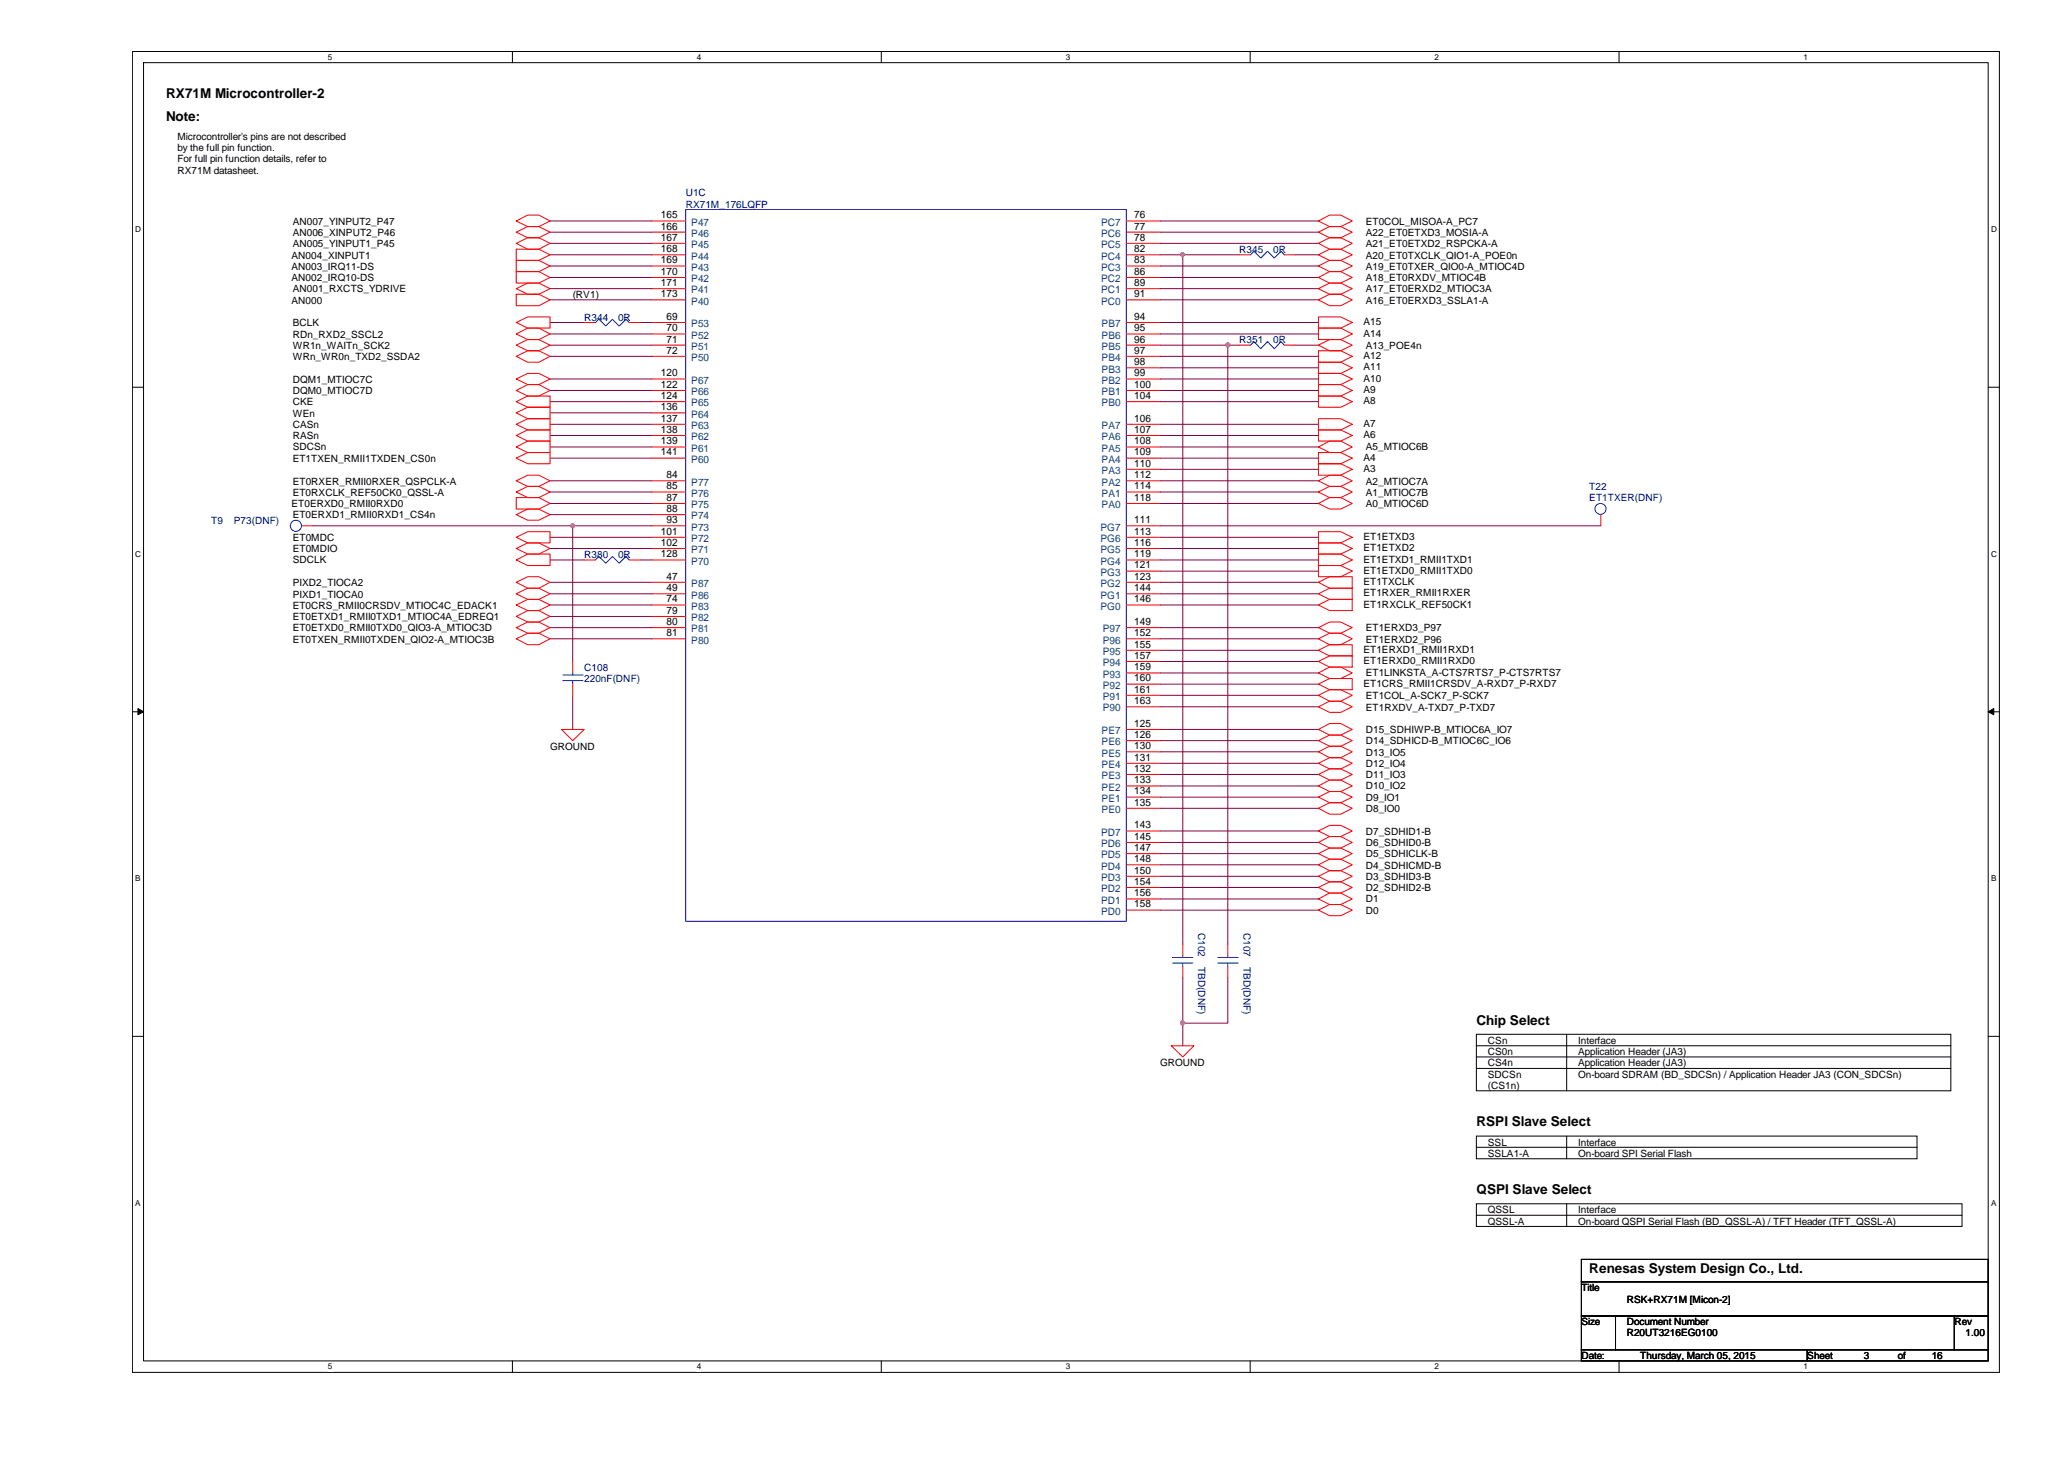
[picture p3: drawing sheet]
<svg xmlns="http://www.w3.org/2000/svg" width="297mm" height="210mm" viewBox="0 0 297 210" stroke-linecap="round" stroke-linejoin="round" font-family="sans-serif">
<path d="M19 7.4h268.7v190h-268.6zM20.7 9h265.4v186.8h-265.4z" fill="none" stroke="#000" stroke-width=".14"/>
<g fill="#fff">
<path d="M47.2 7.6h.6v1.3h-.6z"/>
<path d="M47.2 196h.6v1.3h-.6z"/>
</g>
<path d="M73.7 7.4v1.6M73.7 195.8v1.6" fill="none" stroke="#000" stroke-width=".14"/>
<g fill="#fff">
<path d="M100.3 7.6h.6v1.3h-.6z"/>
<path d="M100.3 196h.6v1.3h-.6z"/>
</g>
<path d="M126.8 7.4v1.6M126.8 195.8v1.6" fill="none" stroke="#000" stroke-width=".14"/>
<g fill="#fff">
<path d="M153.4 7.6h.6v1.3h-.6z"/>
<path d="M153.4 196h.6v1.3h-.6z"/>
</g>
<path d="M179.9 7.4v1.6M179.9 195.8v1.6" fill="none" stroke="#000" stroke-width=".14"/>
<g fill="#fff">
<path d="M206.5 7.6h.6v1.3h-.6z"/>
<path d="M206.5 196h.6v1.3h-.6z"/>
</g>
<path d="M233 7.4v1.6M233 195.8v1.6" fill="none" stroke="#000" stroke-width=".14"/>
<g fill="#fff">
<path d="M259.5 7.6h.6v1.3h-.6z"/>
<path d="M259.5 196h.6v1.3h-.6z"/>
<path d="M19.5 32.3h.8v1.4h-.8z"/>
<path d="M286.6 32.3h.8v1.4h-.8z"/>
<path d="M19.5 79h.8v1.3h-.8z"/>
<path d="M286.6 79h.8v1.3h-.8z"/>
</g>
<path d="M19.1 55.7h1.6M286.1 55.7h1.6" fill="none" stroke="#000" stroke-width=".14"/>
<g fill="#fff">
<path d="M19.5 125.7h.7v1.3h-.7z"/>
<path d="M286.6 125.7h.7v1.3h-.7z"/>
</g>
<path d="M19.1 102.4h1.6M286.1 102.4h1.6" fill="none" stroke="#000" stroke-width=".14"/>
<path d="M19.9 101.9l.8 .5-.8 .4zM286.1 102.4l.8-.5v.9z" fill="#000" stroke="#000" stroke-width=".14"/>
<g fill="#fff">
<path d="M19.5 172.4h.7v1.3h-.7z"/>
<path d="M286.6 172.4h.7v1.3h-.7z"/>
</g>
<g fill="none" stroke="#000" stroke-width=".14">
<path d="M19.1 149.1h1.6M212.5 148.8h68.3v8.1h-68.3zM212.5 152.1h68.3M212.5 153.7h68.3M212.5 150.5h68.3M225.5 148.8v8.1M286.1 149.1h1.6M212.5 163.4h63.4v3.3h-63.4zM212.5 165.1h63.4M212.5 174.8h69.9M212.5 173.2h69.9v3.2h-69.9zM225.5 163.4v3.3"/>
<path d="M225.5 173.2v3.2M227.6 181.2h58.5v3.2h-58.5zM227.6 184.4h58.5v4.9h-58.5zM227.6 189.3h4.9v4.9h-4.9zM227.6 194.2h32.5v1.6h-32.5zM232.5 189.3h48.8v4.9h-48.8zM260.1 194.2h26v1.6h-26zM281.3 189.3h4.8v4.9h-4.8z"/>
</g>
<g fill="none" stroke="#800040" stroke-width=".14">
<path d="M79.2 38.3h14.6M79.2 31.8h14.6M79.2 35h14.6M79.2 36.7h14.6M79.2 39.9h14.6M79.2 33.4h14.6M167 31.8h22.7M167 33.4h22.7M167 35h22.7M167 38.3h22.7M167 39.9h22.7M167 36.7h3.2"/>
<path d="M170.2 36.7v99.1M170.2 36.7h8.2M186.5 36.7h3.2M79.2 41.5h14.6M79.2 46.4h4.9M79.2 48h14.6M79.2 56.2h14.6M79.2 59.4h14.6M79.2 43.1h14.6M79.2 49.7h14.6M79.2 51.3h14.6M79.2 54.5h14.6"/>
<path d="M79.2 57.8h14.6M92.2 46.4h1.6M167 41.5h22.7M167 43.1h22.7M167 46.4h22.7M167 48h22.7M167 51.3h22.7M167 52.9h22.7M167 54.5h22.7M167 56.2h22.7M167 57.8h22.7M167 49.7h9.7"/>
<path d="M176.7 49.7v86.1M176.7 49.7h1.7M186.5 49.7h3.2M45 75.6h37.4v19.6M79.2 62.7h14.6M79.2 65.9h14.6M79.2 70.8h14.6M79.2 74h14.6M79.2 78.9h14.6M79.2 61h14.6M79.2 64.3h14.6M79.2 69.2h14.6"/>
<path d="M79.2 72.4h14.6M79.2 77.3h14.6M82.4 75.6h11.4M167 61h22.7M167 62.7h22.7M167 64.3h22.7M167 65.9h22.7M167 67.5h22.7M167 69.2h22.7M167 70.8h22.7M167 72.4h22.7M167 75.6h63.4"/>
<path d="M167 77.3h22.7M167 78.9h22.7M79.2 80.6h4.9M79.2 85.4h14.6M79.2 88.7h14.6M79.2 91.9h14.6M79.2 83.8h14.6M79.2 87h14.6M79.2 90.3h14.6M92.2 80.6h1.6M167 80.6h22.7M167 82.2h22.7"/>
<path d="M167 83.8h22.7M167 85.4h22.7M167 87h22.7M167 90.3h22.7M167 91.9h22.7M167 93.6h22.7M167 95.2h22.7M167 96.8h22.7M167 98.4h22.7M82.4 100v4.9M167 100h22.7M167 101.7h22.7"/>
<path d="M167 106.6h22.7M167 104.9h22.7M167 108.2h22.7M167 109.8h22.7M167 111.4h22.7M167 113.1h22.7M167 114.7h22.7M167 116.3h22.7M167 119.5h22.7M167 121.2h22.7M167 122.8h22.7M167 124.4h22.7"/>
<path d="M167 126.1h22.7M167 127.7h22.7M167 129.3h22.7M167 130.9h22.7M170.2 140.7v6.5M170.2 147.2v3.3M176.7 140.7v6.5h-6.5"/>
</g>
<g fill="#f0f" stroke="#f0f" stroke-width=".14">
<circle cx="82.4" cy="75.6" r=".3"/>
<circle cx="170.2" cy="36.6" r=".3"/>
<circle cx="176.7" cy="49.6" r=".31"/>
<circle cx="170.2" cy="147.2" r=".31"/>
</g>
<g fill="none" stroke="#f00" stroke-width=".14">
<path d="M74.3 37.5h3.3l1.6 .8-1.6 .8h-3.3zM74.3 39.1h3.3l1.6 .8-1.6 .8h-3.3zM74.3 35l1.6-.8h1.7l1.6 .8-1.6 .9h-1.7zM74.3 33.4l1.6-.8h1.7l1.6 .8-1.6 .8h-1.7zM74.3 31.8l1.6-.9h1.7l1.6 .9-1.6 .8h-1.7zM74.3 35.9h3.3l1.6 .8-1.6 .8h-3.3zM93.8 31.8h4.9M93.8 33.4h4.9M93.8 35h4.9M93.8 36.7h4.9M93.8 38.3h4.9M93.8 39.9h4.9"/>
<path d="M162.1 31.8h4.9M162.1 33.4h4.9M162.1 35h4.9M162.1 36.7h4.9M162.1 38.3h4.9M162.1 39.9h4.9M178.4 36.7h1.6M184.8 36.7h1.7M189.7 36.7l1.6-.8h1.7l1.6 .8-1.6 .8h-1.7zM189.7 38.3l1.6-.8h1.7l1.6 .8-1.6 .8h-1.7zM189.7 39.9l1.6-.8h1.7l1.6 .8-1.6 .8h-1.7zM189.7 31.8l1.6-.9h1.7l1.6 .9-1.6 .8h-1.7z"/>
<path d="M189.7 33.4l1.6-.8h1.7l1.6 .8-1.6 .8h-1.7zM189.7 35l1.6-.8h1.7l1.6 .8-1.6 .9h-1.7zM74.3 42.3h3.3l1.6 .8-1.6 .9h-3.3zM74.3 46.4l1.6-.8h3.3v1.6h-3.3zM74.3 48l1.6-.8h1.7l1.6 .8-1.6 .9h-1.7zM74.3 49.7l1.6-.8h1.7l1.6 .8-1.6 .8h-1.7zM74.3 54.5l1.6-.8h1.7l1.6 .8-1.6 .8h-1.7zM74.3 56.2l1.6-.9h1.7l1.6 .9-1.6 .8h-1.7zM74.3 57.8l1.6-.8h3.3v1.6h-3.3zM74.3 59.4l1.6-.8h3.3v1.6h-3.3zM74.3 41.5l1.6-.8h1.7l1.6 .8-1.6 .8h-1.7zM74.3 51.3l1.6-.8h1.7l1.6 .8-1.6 .8h-1.7z"/>
<path d="M84.1 46.4h1.6M90.6 46.4h1.6M93.8 46.4h4.9M93.8 48h4.9M93.8 49.7h4.9M93.8 51.3h4.9M93.8 54.5h4.9M93.8 56.2h4.9M93.8 57.8h4.9M93.8 59.4h4.9M93.8 41.5h4.9M93.8 43.1h4.9"/>
<path d="M162.1 41.5h4.9M162.1 43.1h4.9M162.1 46.4h4.9M162.1 48h4.9M162.1 49.7h4.9M162.1 51.3h4.9M162.1 52.9h4.9M162.1 54.5h4.9M162.1 56.2h4.9M162.1 57.8h4.9M178.4 49.7h1.6M184.8 49.7h1.7"/>
<path d="M189.7 45.6h3.3l1.6 .8-1.6 .8h-3.3zM189.7 47.2h3.3l1.6 .8-1.6 .9h-3.3zM189.7 50.5h3.3l1.6 .8-1.6 .8h-3.3zM189.7 52.1h3.3l1.6 .8-1.6 .8h-3.3zM189.7 53.7h3.3l1.6 .8-1.6 .8h-3.3zM189.7 55.3h3.3l1.6 .9-1.6 .8h-3.3zM189.7 57h3.3l1.6 .8-1.6 .8h-3.3zM189.7 49.7l1.6-.8h1.7l1.6 .8-1.6 .8h-1.7zM189.7 41.5l1.6-.8h1.7l1.6 .8-1.6 .8h-1.7zM189.7 43.1l1.6-.8h1.7l1.6 .8-1.6 .9h-1.7zM43.4 75.6h1.6M74.3 61l1.6-.8h3.3v1.6h-3.3z"/>
<path d="M74.3 62.7l1.6-.9h3.3v1.7h-3.3zM74.3 64.3l1.6-.8h3.3v1.6h-3.3zM74.3 65.9l1.6-.8h3.3v1.6h-3.3zM74.3 69.2l1.6-.8h1.7l1.6 .8-1.6 .8h-1.7zM74.3 70.8l1.6-.8h1.7l1.6 .8-1.6 .8h-1.7zM74.3 71.6h3.3l1.6 .8-1.6 .8h-3.3zM74.3 74l1.6-.8h1.7l1.6 .8-1.6 .8h-1.7zM74.3 77.3l1.6-.8h3.3v1.6h-3.3zM74.3 78.9l1.6-.8h1.7l1.6 .8-1.6 .8h-1.7zM93.8 69.2h4.9M93.8 70.8h4.9M93.8 72.4h4.9"/>
<path d="M93.8 74h4.9M93.8 75.6h4.9M93.8 77.3h4.9M93.8 78.9h4.9M93.8 61h4.9M93.8 62.7h4.9M93.8 64.3h4.9M93.8 65.9h4.9M162.1 61h4.9M162.1 62.7h4.9M162.1 64.3h4.9M162.1 65.9h4.9"/>
<path d="M162.1 67.5h4.9M162.1 75.6h4.9M162.1 69.2h4.9M162.1 77.3h4.9M162.1 70.8h4.9M162.1 78.9h4.9M162.1 72.4h4.9M189.7 60.2h3.3l1.6 .8-1.6 .8h-3.3zM189.7 61.8h3.3l1.6 .9-1.6 .8h-3.3zM189.7 65.1h3.3l1.6 .8-1.6 .8h-3.3zM189.7 66.7h3.3l1.6 .8-1.6 .9h-3.3zM189.7 76.5h3.3l1.6 .8-1.6 .8h-3.3z"/>
<path d="M189.7 78.1h3.3l1.6 .8-1.6 .8h-3.3zM189.7 79.7h3.3l1.6 .9-1.6 .8h-3.3zM189.7 64.3l1.6-.8h1.7l1.6 .8-1.6 .8h-1.7zM189.7 69.2l1.6-.8h1.7l1.6 .8-1.6 .8h-1.7zM189.7 70.8l1.6-.8h1.7l1.6 .8-1.6 .8h-1.7zM189.7 72.4l1.6-.8h1.7l1.6 .8-1.6 .8h-1.7zM230.4 74v1.6M74.3 80.6l1.6-.9h3.3v1.7h-3.3zM74.3 83.8l1.6-.8h1.7l1.6 .8-1.6 .8h-1.7zM74.3 85.4l1.6-.8h1.7l1.6 .8-1.6 .8h-1.7zM74.3 87l1.6-.8h1.7l1.6 .8-1.6 .8h-1.7zM74.3 88.7l1.6-.9h1.7l1.6 .9-1.6 .8h-1.7z"/>
<path d="M74.3 90.3l1.6-.8h1.7l1.6 .8-1.6 .8h-1.7zM74.3 91.9l1.6-.8h1.7l1.6 .8-1.6 .9h-1.7zM82.4 95.2v1.6M82.4 98.4v1.6M84.1 80.6h1.6M90.6 80.6h1.6M93.8 83.8h4.9M93.8 85.4h4.9M93.8 87h4.9M93.8 88.7h4.9M93.8 90.3h4.9M93.8 91.9h4.9"/>
<path d="M93.8 80.6h4.9M162.1 80.6h4.9M162.1 82.2h4.9M162.1 83.8h4.9M162.1 85.4h4.9M162.1 87h4.9M162.1 90.3h4.9M162.1 91.9h4.9M162.1 93.6h4.9M162.1 95.2h4.9M162.1 96.8h4.9M162.1 98.4h4.9"/>
<path d="M189.7 93.6l1.6-.8h3.3v1.6h-3.3zM189.7 95.2l1.6-.8h3.3v1.6h-3.3zM189.7 98.4l1.6-.8h3.3v1.6h-3.3zM189.7 81.4h3.3l1.6 .8-1.6 .8h-3.3zM189.7 83.8l1.6-.8h3.3v1.6h-3.3zM189.7 85.4l1.6-.8h3.3v1.6h-3.3zM189.7 87l1.6-.8h3.3v1.6h-3.3zM189.7 90.3l1.6-.8h1.7l1.6 .8-1.6 .8h-1.7zM189.7 91.9l1.6-.8h1.7l1.6 .8-1.6 .9h-1.7zM189.7 96.8l1.6-.8h1.7l1.6 .8-1.6 .8h-1.7zM80.8 104.9h3.3l-1.7 1.7zM162.1 104.9h4.9"/>
<path d="M162.1 106.6h4.9M162.1 108.2h4.9M162.1 109.8h4.9M162.1 111.4h4.9M162.1 113.1h4.9M162.1 114.7h4.9M162.1 116.3h4.9M162.1 119.5h4.9M162.1 100h4.9M162.1 101.7h4.9M189.7 100l1.6-.8h1.7l1.6 .8-1.6 .9h-1.7zM189.7 101.7l1.6-.8h1.7l1.6 .8-1.6 .8h-1.7z"/>
<path d="M189.7 104.9l1.6-.8h1.7l1.6 .8-1.6 .8h-1.7zM189.7 106.6l1.6-.9h1.7l1.6 .9-1.6 .8h-1.7zM189.7 108.2l1.6-.8h1.7l1.6 .8-1.6 .8h-1.7zM189.7 109.8l1.6-.8h1.7l1.6 .8-1.6 .8h-1.7zM189.7 111.4l1.6-.8h1.7l1.6 .8-1.6 .8h-1.7zM189.7 113.1l1.6-.9h1.7l1.6 .9-1.6 .8h-1.7zM189.7 114.7l1.6-.8h1.7l1.6 .8-1.6 .8h-1.7zM189.7 116.3l1.6-.8h1.7l1.6 .8-1.6 .8h-1.7zM189.7 119.5l1.6-.8h1.7l1.6 .8-1.6 .9h-1.7zM162.1 121.2h4.9M162.1 122.8h4.9M162.1 124.4h4.9"/>
<path d="M162.1 126.1h4.9M162.1 127.7h4.9M162.1 129.3h4.9M162.1 130.9h4.9M170.2 135.8v1.7M170.2 139.1v1.6M176.7 135.8v1.7M176.7 139.1v1.6M189.7 121.2l1.6-.8h1.7l1.6 .8-1.6 .8h-1.7zM189.7 122.8l1.6-.8h1.7l1.6 .8-1.6 .8h-1.7zM189.7 124.4l1.6-.8h1.7l1.6 .8-1.6 .9h-1.7zM189.7 126.1l1.6-.8h1.7l1.6 .8-1.6 .8h-1.7z"/>
<path d="M189.7 127.7l1.6-.8h1.7l1.6 .8-1.6 .8h-1.7zM189.7 129.3l1.6-.8h1.7l1.6 .8-1.6 .8h-1.7zM189.7 130.9l1.6-.8h1.7l1.6 .8-1.6 .8h-1.7zM168.6 150.5h3.2l-1.6 1.6z"/>
</g>
<g fill="none" stroke="#00f" stroke-width=".14">
<path d="M98.7 30.1h63.4v102.4h-63.4zM180 36.7l.5-.5 .9 .9 1-.9 1 .9 1-.9 .4 .5M85.7 46.4l.5-.5 1 1 .9-1 1 1 1-1 .5 .5M180 49.7l.5-.6 .9 1.1 1-1.1 1 1.1 1-1.1 .4 .6M81 97.9h2.9M81 97.1h2.9M82.4 96.8v.3M82.4 97.9v.5M85.7 80.6l.5-.5 1 .9 .9-.9 1 .9 1-.9 .5 .5M168.7 138.6h3M168.7 137.8h3M170.2 137.5v.3"/>
<path d="M170.2 138.6v.5M175.3 138.6h2.9M175.3 137.8h2.9M176.7 137.5v.3M176.7 138.6v.5"/>
<circle cx="42.6" cy="75.6" r=".81"/>
<circle cx="230.3" cy="73.2" r=".8"/>
</g>
<g font-size="1.9">
<text x="23.9" y="14.1">RX71M Microcontroller-2</text>
<text x="23.9" y="17.4">Note:</text>
<text x="212.5" y="147.4">Chip Select</text>
<text x="212.5" y="162">RSPI Slave Select</text>
<text x="212.5" y="171.8">QSPI Slave Select</text>
<text x="228.7" y="183.1">Renesas System Design Co., Ltd.</text>
</g>
<g font-size="1.5">
<text x="95.1" y="31.4">165</text>
<text x="95.1" y="33">166</text>
<text x="95.1" y="34.6">167</text>
<text x="163.2" y="31.4">76</text>
<text x="163.2" y="33">77</text>
<text x="163.2" y="34.6">78</text>
<text x="95.1" y="36.3">168</text>
<text x="95.1" y="37.9">169</text>
<text x="95.1" y="39.5">170</text>
<text x="95.1" y="41.1">171</text>
<text x="163.2" y="36.3">82</text>
<text x="163.2" y="37.9">83</text>
<text x="163.2" y="39.5">86</text>
<text x="163.2" y="41.1">89</text>
<text x="95.1" y="42.8">173</text>
<text x="95.9" y="46">69</text>
<text x="95.9" y="47.7">70</text>
<text x="163.2" y="46">94</text>
<text x="163.2" y="47.7">95</text>
<text x="163.2" y="42.8">91</text>
<text x="95.9" y="49.3">71</text>
<text x="95.9" y="50.9">72</text>
<text x="163.2" y="49.3">96</text>
<text x="163.2" y="50.9">97</text>
<text x="163.2" y="52.5">98</text>
<text x="95.1" y="54.1">120</text>
<text x="95.1" y="55.8">122</text>
<text x="95.1" y="57.4">124</text>
<text x="95.1" y="59">136</text>
<text x="163.2" y="54.1">99</text>
<text x="163.2" y="55.8">100</text>
<text x="163.2" y="57.4">104</text>
<text x="95.1" y="60.7">137</text>
<text x="95.1" y="62.3">138</text>
<text x="95.1" y="63.9">139</text>
<text x="95.1" y="65.5">141</text>
<text x="163.2" y="60.7">106</text>
<text x="163.2" y="62.3">107</text>
<text x="163.2" y="63.9">108</text>
<text x="163.2" y="65.5">109</text>
<text x="95.9" y="68.8">84</text>
<text x="95.9" y="70.4">85</text>
<text x="163.2" y="67.1">110</text>
<text x="163.2" y="68.8">112</text>
<text x="163.2" y="70.4">114</text>
<text x="95.1" y="76.9">101</text>
<text x="95.9" y="72.1">87</text>
<text x="95.9" y="73.7">88</text>
<text x="95.9" y="75.3">93</text>
<text x="163.2" y="75.3">111</text>
<text x="163.2" y="76.9">113</text>
<text x="163.2" y="72.1">118</text>
<text x="95.1" y="78.5">102</text>
<text x="95.1" y="80.2">128</text>
<text x="95.9" y="83.4">47</text>
<text x="163.2" y="78.5">116</text>
<text x="163.2" y="80.2">119</text>
<text x="163.2" y="81.8">121</text>
<text x="163.2" y="83.4">123</text>
<text x="95.9" y="85">49</text>
<text x="95.9" y="86.7">74</text>
<text x="95.9" y="88.3">79</text>
<text x="95.9" y="89.9">80</text>
<text x="163.2" y="85">144</text>
<text x="163.2" y="86.7">146</text>
<text x="163.2" y="89.9">149</text>
<text x="95.9" y="91.5">81</text>
<text x="163.2" y="91.5">152</text>
<text x="163.2" y="93.2">155</text>
<text x="163.2" y="94.8">157</text>
<text x="163.2" y="96.4">159</text>
<text x="163.2" y="98">160</text>
<text x="163.2" y="99.7">161</text>
<text x="163.2" y="101.3">163</text>
<text x="163.2" y="104.6">125</text>
<text x="163.2" y="106.2">126</text>
<text x="163.2" y="107.8">130</text>
<text x="163.2" y="109.4">131</text>
<text x="163.2" y="111">132</text>
<text x="163.2" y="112.7">133</text>
<text x="163.2" y="114.3">134</text>
<text x="163.2" y="115.9">135</text>
<text x="163.2" y="119.2">143</text>
<text x="163.2" y="120.8">145</text>
<text x="163.2" y="122.4">147</text>
<text x="163.2" y="124">148</text>
<text x="163.2" y="125.7">150</text>
<text x="163.2" y="127.3">154</text>
<text x="163.2" y="128.9">156</text>
<text x="163.2" y="130.6">158</text>
</g>
<g font-size="1.5" fill="#004080">
<text x="99.5" y="32.5">P47</text>
<text x="99.5" y="34.1">P46</text>
<text x="99.5" y="35.7">P45</text>
<text x="158.5" y="32.5">PC7</text>
<text x="158.5" y="34.1">PC6</text>
<text x="158.5" y="35.7">PC5</text>
<text x="99.5" y="37.3">P44</text>
<text x="99.5" y="38.9">P43</text>
<text x="99.5" y="40.6">P42</text>
<text x="158.5" y="37.3">PC4</text>
<text x="158.5" y="38.9">PC3</text>
<text x="158.5" y="40.6">PC2</text>
<text x="99.5" y="47.1">P53</text>
<text x="99.5" y="42.2">P41</text>
<text x="99.5" y="43.8">P40</text>
<text x="158.5" y="42.2">PC1</text>
<text x="158.5" y="43.8">PC0</text>
<text x="158.5" y="47.1">PB7</text>
<text x="99.5" y="48.7">P52</text>
<text x="99.5" y="50.3">P51</text>
<text x="99.5" y="51.9">P50</text>
<text x="158.5" y="48.7">PB6</text>
<text x="158.5" y="50.3">PB5</text>
<text x="158.5" y="51.9">PB4</text>
<text x="158.5" y="53.6">PB3</text>
<text x="99.5" y="55.2">P67</text>
<text x="99.5" y="56.9">P66</text>
<text x="99.5" y="58.5">P65</text>
<text x="158.5" y="55.2">PB2</text>
<text x="158.5" y="56.9">PB1</text>
<text x="158.5" y="58.5">PB0</text>
<text x="99.5" y="60.1">P64</text>
<text x="99.5" y="61.7">P63</text>
<text x="99.5" y="63.3">P62</text>
<text x="99.5" y="65">P61</text>
<text x="158.5" y="61.7">PA7</text>
<text x="158.5" y="63.3">PA6</text>
<text x="158.5" y="65">PA5</text>
<text x="99.5" y="69.8">P77</text>
<text x="99.5" y="71.5">P76</text>
<text x="99.5" y="66.6">P60</text>
<text x="158.5" y="66.6">PA4</text>
<text x="158.5" y="68.2">PA3</text>
<text x="158.5" y="69.8">PA2</text>
<text x="158.5" y="71.5">PA1</text>
<text x="99.5" y="73.1">P75</text>
<text x="99.5" y="74.7">P74</text>
<text x="99.5" y="76.3">P73</text>
<text x="99.5" y="78">P72</text>
<text x="158.4" y="76.3">PG7</text>
<text x="158.4" y="78">PG6</text>
<text x="158.5" y="73.1">PA0</text>
<text x="99.5" y="79.6">P71</text>
<text x="99.5" y="81.2">P70</text>
<text x="158.4" y="79.6">PG5</text>
<text x="158.4" y="81.2">PG4</text>
<text x="158.4" y="82.8">PG3</text>
<text x="99.5" y="84.5">P87</text>
<text x="99.5" y="86.1">P86</text>
<text x="99.5" y="87.7">P83</text>
<text x="99.5" y="89.4">P82</text>
<text x="158.4" y="84.5">PG2</text>
<text x="158.4" y="86.1">PG1</text>
<text x="158.4" y="87.7">PG0</text>
<text x="99.5" y="91">P81</text>
<text x="99.5" y="92.6">P80</text>
<text x="158.7" y="91">P97</text>
<text x="158.7" y="92.6">P96</text>
<text x="158.7" y="94.2">P95</text>
<text x="158.7" y="95.8">P94</text>
<text x="158.7" y="97.5">P93</text>
<text x="158.7" y="99.1">P92</text>
<text x="158.7" y="100.7">P91</text>
<text x="158.5" y="105.6">PE7</text>
<text x="158.5" y="107.2">PE6</text>
<text x="158.7" y="102.4">P90</text>
<text x="158.5" y="108.8">PE5</text>
<text x="158.5" y="110.5">PE4</text>
<text x="158.5" y="112.1">PE3</text>
<text x="158.5" y="113.7">PE2</text>
<text x="158.5" y="115.4">PE1</text>
<text x="158.5" y="117">PE0</text>
<text x="158.5" y="120.2">PD7</text>
<text x="158.5" y="121.9">PD6</text>
<text x="158.5" y="123.5">PD5</text>
<text x="158.5" y="125.1">PD4</text>
<text x="158.5" y="126.7">PD3</text>
<text x="158.5" y="128.4">PD2</text>
<text x="158.5" y="130">PD1</text>
<text x="158.5" y="131.6">PD0</text>
</g>
<g font-size="1.4">
<text x="25.5" y="20.1">Microcontroller's pins are not described</text>
<text x="25.5" y="21.8">by the full pin function.</text>
<text x="25.5" y="23.4">For full pin function details, refer to</text>
<text x="25.5" y="25">RX71M datasheet.</text>
<text x="42.1" y="35.6">AN005_YINPUT1_P45</text>
<text x="42.1" y="34">AN006_XINPUT2_P46</text>
<text x="42.1" y="32.3">AN007_YINPUT2_P47</text>
<text x="196.6" y="32.3">ET0COL_MISOA-A_PC7</text>
<text x="196.6" y="34">A22_ET0ETXD3_MOSIA-A</text>
<text x="196.6" y="35.6">A21_ET0ETXD2_RSPCKA-A</text>
<text x="42" y="38.8">AN003_IRQ11-DS</text>
<text x="42" y="40.4">AN002_IRQ10-DS</text>
<text x="42" y="37.2">AN004_XINPUT1</text>
<text x="196.6" y="37.2">A20_ET0TXCLK_QIO1-A_POE0n</text>
<text x="196.6" y="38.8">A19_ET0TXER_QIO0-A_MTIOC4D</text>
<text x="196.6" y="40.4">A18_ET0RXDV_MTIOC4B</text>
<text x="42" y="43.7">AN000</text>
<text x="42.1" y="46.9">BCLK</text>
<text x="42.1" y="42.1">AN001_RXCTS_YDRIVE</text>
<text x="82.4" y="42.9">(RV1)</text>
<text x="196.2" y="46.8">A15</text>
<text x="196.6" y="42.1">A17_ET0ERXD2_MTIOC3A</text>
<text x="196.6" y="43.7">A16_ET0ERXD3_SSLA1-A</text>
<text x="42.1" y="48.6">RDn_RXD2_SSCL2</text>
<text x="42.1" y="50.2">WR1n_WAITn_SCK2</text>
<text x="42.1" y="51.8">WRn_WR0n_TXD2_SSDA2</text>
<text x="196.2" y="48.4">A14</text>
<text x="196.2" y="51.6">A12</text>
<text x="196.2" y="53.3">A11</text>
<text x="196.6" y="50.2">A13_POE4n</text>
<text x="42.1" y="55.1">DQM1_MTIOC7C</text>
<text x="42.1" y="56.7">DQM0_MTIOC7D</text>
<text x="42.1" y="58.3">CKE</text>
<text x="42.1" y="59.9">WEn</text>
<text x="196.2" y="54.9">A10</text>
<text x="196.2" y="56.6">A9</text>
<text x="196.2" y="58.2">A8</text>
<text x="42.1" y="61.6">CASn</text>
<text x="42.1" y="63.2">RASn</text>
<text x="42.1" y="64.8">SDCSn</text>
<text x="196.2" y="61.4">A7</text>
<text x="196.2" y="63">A6</text>
<text x="196.6" y="64.8">A5_MTIOC6B</text>
<text x="42.1" y="66.5">ET1TXEN_RMII1TXDEN_CS0n</text>
<text x="42.1" y="69.7">ET0RXER_RMII0RXER_QSPCLK-A</text>
<text x="42.1" y="71.3">ET0RXCLK_REF50CK0_QSSL-A</text>
<text x="196.2" y="66.3">A4</text>
<text x="196.2" y="67.9">A3</text>
<text x="196.6" y="69.7">A2_MTIOC7A</text>
<text x="196.6" y="71.3">A1_MTIOC7B</text>
<text x="42" y="72.9">ET0ERXD0_RMII0RXD0</text>
<text x="42.1" y="74.6">ET0ERXD1_RMII0RXD1_CS4n</text>
<text x="42.1" y="77.9">ET0MDC</text>
<text x="196.2" y="77.7">ET1ETXD3</text>
<text x="196.6" y="72.9">A0_MTIOC6D</text>
<text x="42.1" y="79.5">ET0MDIO</text>
<text x="42.1" y="81.1">SDCLK</text>
<text x="196.2" y="79.3">ET1ETXD2</text>
<text x="196.2" y="80.9">ET1ETXD1_RMII1TXD1</text>
<text x="196.2" y="82.5">ET1ETXD0_RMII1TXD0</text>
<text x="42.1" y="84.3">PIXD2_TIOCA2</text>
<text x="42.1" y="86">PIXD1_TIOCA0</text>
<text x="42.1" y="87.6">ET0CRS_RMII0CRSDV_MTIOC4C_EDACK1</text>
<text x="42.1" y="89.2">ET0ETXD1_RMII0TXD1_MTIOC4A_EDREQ1</text>
<text x="196.2" y="84.2">ET1TXCLK</text>
<text x="196.2" y="85.8">ET1RXER_RMII1RXER</text>
<text x="196.2" y="87.4">ET1RXCLK_REF50CK1</text>
<text x="42.1" y="90.8">ET0ETXD0_RMII0TXD0_QIO3-A_MTIOC3D</text>
<text x="42.1" y="92.5">ET0TXEN_RMII0TXDEN_QIO2-A_MTIOC3B</text>
<text x="196.2" y="93.9">ET1ERXD1_RMII1RXD1</text>
<text x="196.2" y="95.5">ET1ERXD0_RMII1RXD0</text>
<text x="196.6" y="90.8">ET1ERXD3_P97</text>
<text x="196.6" y="92.5">ET1ERXD2_P96</text>
<text x="196.2" y="98.8">ET1CRS_RMII1CRSDV_A-RXD7_P-RXD7</text>
<text x="196.6" y="97.3">ET1LINKSTA_A-CTS7RTS7_P-CTS7RTS7</text>
<text x="196.6" y="100.6">ET1COL_A-SCK7_P-SCK7</text>
<text x="79.2" y="107.9">GROUND</text>
<text x="196.6" y="102.2">ET1RXDV_A-TXD7_P-TXD7</text>
<text x="196.6" y="105.5">D15_SDHIWP-B_MTIOC6A_IO7</text>
<text x="196.6" y="107.1">D14_SDHICD-B_MTIOC6C_IO6</text>
<text x="196.6" y="108.7">D13_IO5</text>
<text x="196.6" y="110.4">D12_IO4</text>
<text x="196.6" y="112">D11_IO3</text>
<text x="196.6" y="113.6">D10_IO2</text>
<text x="196.6" y="115.2">D9_IO1</text>
<text x="196.6" y="116.8">D8_IO0</text>
<text x="196.6" y="120.1">D7_SDHID1-B</text>
<text x="196.6" y="121.7">D6_SDHID0-B</text>
<text x="196.6" y="123.4">D5_SDHICLK-B</text>
<text x="196.6" y="125">D4_SDHICMD-B</text>
<text x="196.6" y="126.6">D3_SDHID3-B</text>
<text x="196.6" y="128.2">D2_SDHID2-B</text>
<text x="196.6" y="129.8">D1</text>
<text x="196.6" y="131.5">D0</text>
<text x="167" y="153.4">GROUND</text>
<text x="214.1" y="151.8">CS0n</text>
<text x="214.1" y="150.2">CSn</text>
<text x="214.1" y="153.4">CS4n</text>
<text x="214.1" y="155.1">SDCSn</text>
<text x="227.1" y="151.8">Application Header (JA3)</text>
<text x="227.1" y="153.4">Application Header (JA3)</text>
<text x="227.1" y="155.1">On-board SDRAM (BD_SDCSn) / Application Header JA3 (CON_SDCSn)</text>
<text x="227.1" y="150.2">Interface</text>
<text x="214.1" y="156.7">(CS1n)</text>
<text x="214.1" y="166.4">SSLA1-A</text>
<text x="214.1" y="164.8">SSL</text>
<text x="227.1" y="164.8">Interface</text>
<text x="227.1" y="166.4">On-board SPI Serial Flash</text>
<text x="214.1" y="176.2">QSSL-A</text>
<text x="214.1" y="174.5">QSSL</text>
<text x="227.1" y="174.5">Interface</text>
<text x="227.1" y="176.2">On-board QSPI Serial Flash (BD_QSSL-A) / TFT Header (TFT_QSSL-A)</text>
<text x="227.6" y="185.8">Title</text>
<text x="227.6" y="190.7">Size</text>
<text x="234.1" y="187.4">RSK+RX71M [Micon-2]</text>
<text x="234.1" y="190.7">Document Number</text>
<text x="281.3" y="190.7">Rev</text>
<text x="227.6" y="195.5">Date:</text>
<text x="234.1" y="192.3">R20UT3216EG0100</text>
<text x="236.1" y="195.5">Thursday, March 05, 2015</text>
<text x="260.1" y="195.5">Sheet</text>
<text x="268.2" y="195.5">3</text>
<text x="273.1" y="195.5">of</text>
<text x="278" y="195.5">16</text>
<text x="282.9" y="192.3">1.00</text>
</g>
<g font-size="1.4" fill="#000080">
<text x="98.7" y="28.2">U1C</text>
<text x="98.7" y="29.9">RX71M_176LQFP</text>
<text x="178.4" y="36.4">R345</text>
<text x="183.2" y="36.4">0R</text>
<text x="84.1" y="46.1">R344</text>
<text x="88.9" y="46.1">0R</text>
<text x="178.4" y="49.4">R351</text>
<text x="183.2" y="49.4">0R</text>
<text x="228.7" y="70.5">T22</text>
<text x="30.4" y="75.4">T9</text>
<text x="33.7" y="75.4">P73(DNF)</text>
<text x="228.7" y="72.1">ET1TXER(DNF)</text>
<text x="84.1" y="80.3">R380</text>
<text x="88.9" y="80.3">0R</text>
<text x="84.1" y="96.5">C108</text>
<text x="84.1" y="98.2">220nF(DNF)</text>
<text x="172.4" y="134.2" transform="rotate(90 172.4 134.2)">C102</text>
<text x="178.9" y="134.2" transform="rotate(90 178.9 134.2)">C107</text>
<text x="172.4" y="139.1" transform="rotate(90 172.4 139.1)">TBD(DNF)</text>
<text x="178.9" y="139.1" transform="rotate(90 178.9 139.1)">TBD(DNF)</text>
</g>
<g font-size="1.2">
<text x="47.2" y="8.6">5</text>
<text x="100.3" y="8.6">4</text>
<text x="153.4" y="8.6">3</text>
<text x="206.5" y="8.6">2</text>
<text x="259.5" y="8.6">1</text>
<text x="19.5" y="33.4">D</text>
<text x="286.6" y="33.4">D</text>
<text x="19.5" y="80.1">C</text>
<text x="286.6" y="80.1">C</text>
<text x="19.5" y="126.8">B</text>
<text x="286.6" y="126.8">B</text>
<text x="19.5" y="173.5">A</text>
<text x="286.6" y="173.5">A</text>
<text x="47.2" y="197">5</text>
<text x="100.3" y="197">4</text>
<text x="153.4" y="197">3</text>
<text x="206.5" y="197">2</text>
<text x="259.5" y="197">1</text>
</g>
</svg>
